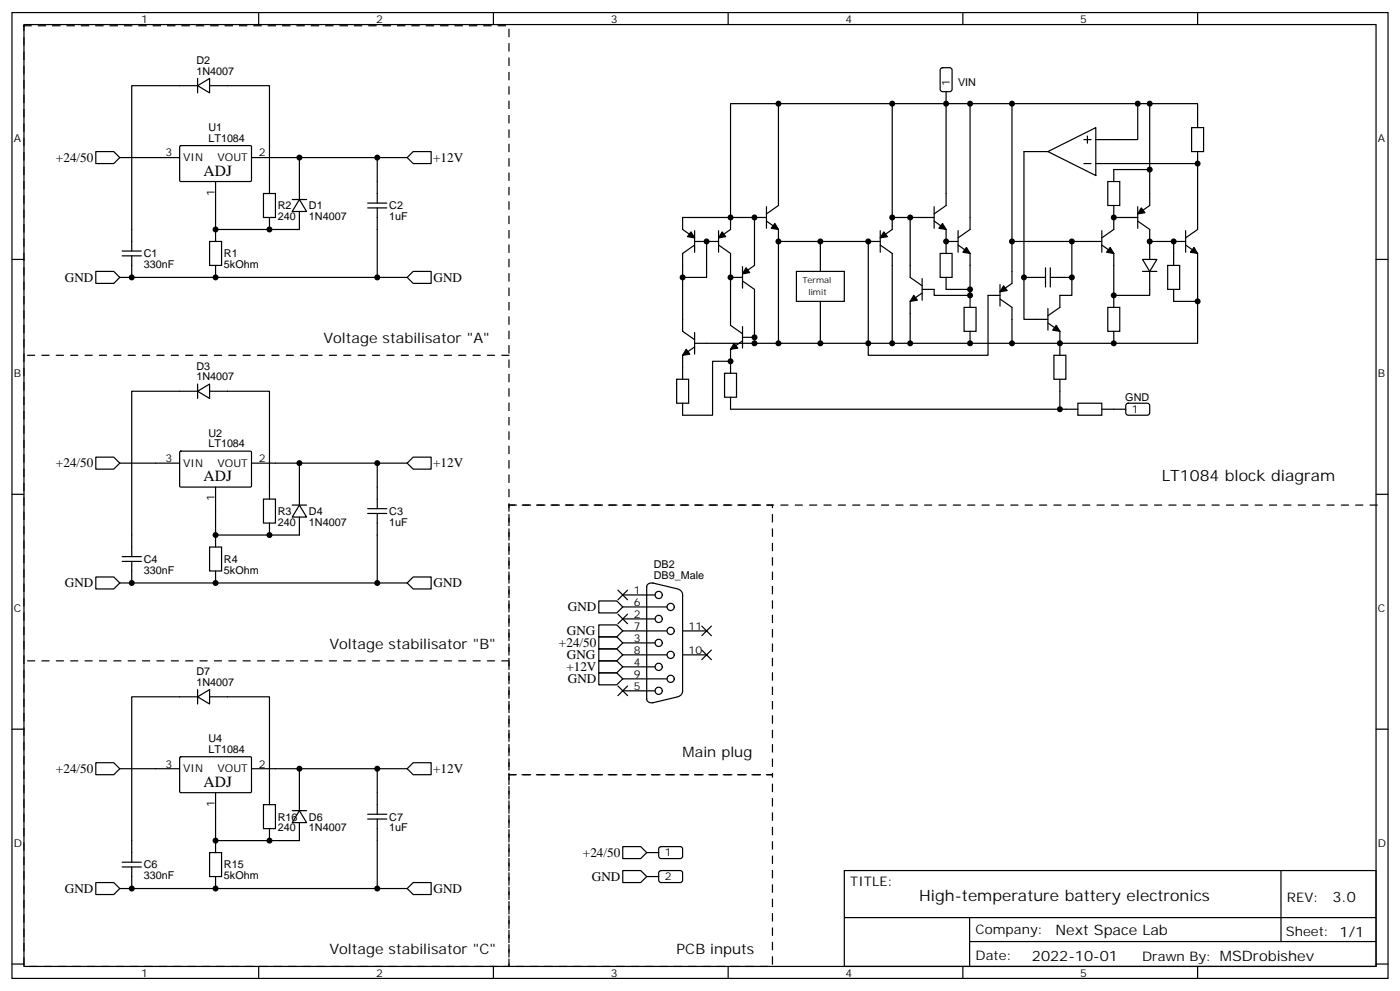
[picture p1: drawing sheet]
<svg xmlns="http://www.w3.org/2000/svg" width="412mm" height="292mm" viewBox="0 0 412 292" stroke-linecap="round" stroke-linejoin="round" font-family="sans-serif">
<g fill="none" stroke="#000" stroke-width=".35">
<path d="M3.5 3.7h405.4v284.3h-405.4zM7.1 7.2h398.2v277.3h-398.2zM76.2 3.7v3.5M145.3 3.7v3.5M214.5 3.7v3.5M283.6 3.7v3.5M352.8 3.7v3.5M58.2 25.2l3.5-2.1v4.2zM58.2 25.2h-19.4v48.7M58.2 23.1v4.2M61.7 25.2h17.7v31.8M229.3 30.5v30l-3.5 2.5"/>
<path d="M262.8 30.5v33.5h12.4M277.2 20.1l.4-.2h2.2l.6 .5 .1 5.9-.5 .6-2.4 .1-.6-.5-.1-5.9zM278.7 27v3.5h74.1v7.1M285.8 30.5v37.1l-3.6 2.4M298.1 30.5v52.9l-3.5 2.5M335.1 30.5v10.6h-12.3M338.7 30.5v30l-3.6 2.5M351 37.6h3.5v7h-3.5zM28.2 44.6h5.3l1.8 1.8-1.8 1.8h-5.3zM35.3 46.4h17.6M53 43l.3-.1h20.6l.2 .3-.1 10.1-.3 .1h-20.6l-.2-.3zM63.5 53.4v14.2h24.7v-5.3"/>
<path d="M74.1 46.4h14.1v12.3M77.6 57h3.5v7h-3.5zM86.1 58.7h4.2M88.2 58.7l2.1 3.6h-4.2zM88.2 46.4h22.9v13.4M108.3 59.8h5.6M111.1 46.4h8.8M119.9 46.4l1.8-1.8h5.3v3.6h-5.3zM308.7 44.6l14.1-7v14.1zM308.7 44.6h-7.1v49.4h7.1M319.3 48.2h2.1M319.3 41.1h2.1"/>
<path d="M320.3 40v2.2M322.8 48.2h30v19.4l-3.6 2.4M326.3 53.4h3.5v7.1h-3.5zM338.7 49.9h-10.6v3.5M352.8 44.6v3.6M3.5 76.4h3.6M28.2 79.9h5.3l1.8 1.8-1.8 1.7h-5.3zM36 75.3h5.6M36 73.9h5.6M38.8 75.3v6.4M61.7 71.1h3.6v7h-3.6zM63.5 67.6v3.5"/>
<path d="M63.5 78.1v3.6M79.4 64v3.6M108.3 61.2h5.6M111.1 61.2v20.5h-75.8M204.6 71.1h7.1M204.6 67.9v6.4M208.1 71.1v10.6h-7v-7.1l3.5-2.5M211.7 70l3.5-2.4v-3.6h7v14.1l-3.5 2.5M211.7 72.1l3.5 2.5v21.2l3.5 2.4M211.7 67.9v6.4M218.7 78.5v6.3M222.2 64h3.6"/>
<path d="M225.8 65.1l3.5 2.5v3.5M225.8 60.9v6.3M234.6 79.9h14.1v8.8h-14.1zM241.7 71.1v8.8M255.8 71.1h-26.5v30M255.8 71.1v33.5h35.2v-17.6h3.6M255.8 71.1h3.5M259.3 72.1l3.5 2.5v26.5M259.3 67.9v6.4M262.8 64v3.6l-3.5 2.4M268.1 64v17.7l3.5 2.4M275.2 63l3.5-2.5v-30h-63.5v33.5h-14.1v3.6l3.5 2.4"/>
<path d="M275.2 65.1l3.5 2.5v7M275.2 60.9v6.3M276.9 74.6h3.6v7.1h-3.6zM278.7 71.1h3.5M282.2 72.1l3.6 2.5v12.4h-10.6v-1.8h-3.6M282.2 67.9v6.4M298.1 71.1h17.6M308 78.8v5.7M309.4 78.8v5.7M324.6 71.1h-8.9v15.9h-3.5v3.5l-3.5 2.5M324.6 72.1l3.5 2.5v12.4h10.6v-7.1M324.6 67.9v6.4"/>
<path d="M328.1 64h7M328.1 60.5v7.1l-3.5 2.4M335.1 65.1l3.6 2.5v8.8M335.1 60.9v6.3M336.5 76.4h4.3l-2.1 3.5zM336.5 79.9h4.3M338.7 71.1h7v7M344 78.1h3.5v7.1h-3.5zM345.7 71.1h3.5M349.2 72.1l3.6 2.5v14.1h-7.1v-3.5M349.2 67.9v6.4M405.3 76.4h3.6"/>
<path d="M111.1 81.7h8.8M119.9 81.7l1.8-1.8h5.3v3.5h-5.3zM201.1 81.7v15.8l3.5 2.5M204.6 97.9v6.3M215.2 81.7h3.5M218.7 82.7l3.5 2.5v15.9h130.6v-12.4M218.7 99.3h3.5M218.7 96.1v6.4M241.7 88.7v12.4M271.6 86.3l-3.5 2.4v12.4M271.6 82v6.4M278.7 81.7v3.5h7.1"/>
<path d="M284 90.5h3.5v7h-3.5zM285.8 87v3.5M285.8 97.5v3.6M294.6 88l3.5 2.5v10.6M294.6 83.8v6.3M301.6 81.7h6.4M308.7 95.1l3.5 2.4v7.1M308.7 90.8v6.4M309.4 81.7h6.3M326.3 90.5h3.5v7h-3.5zM328.1 87v3.5M328.1 97.5v3.6"/>
<path d="M58.2 115.2l3.5-2.1v4.2zM58.2 115.2h-19.4v48.7M58.2 113.1v4.2M61.7 115.2h17.7v31.7M199.3 111.7h3.5v7h-3.5zM204.6 102.1l-3.5 2.5v7.1M204.6 101.1h17.6M213.4 109.9h3.6v7h-3.6zM215.2 106.4h-5.3v15.8h-8.8v-3.5M215.2 116.9v3.6h102.3M218.7 100.4l-3.5 2.4v7.1M310.4 104.6h3.6v7.1h-3.6z"/>
<path d="M312.2 111.7v8.8M317.5 118.7h7.1v3.5h-7.1zM331.8 118.9l.5-.2 5.9 .1 .5 .6-.1 2.4-.6 .4h-6l-.4-.7v-2.1zM28.2 134.6h5.3l1.8 1.7-1.8 1.8h-5.3zM35.3 136.3h17.6M53 133l.3-.2 20.6 .1 .2 .3-.1 10-.3 .2-20.6-.1-.2-.2zM74.1 136.3h14.1v12.4M88.2 136.3h22.9v13.5M111.1 136.3h8.8M119.9 136.3l1.8-1.7h5.3v3.5h-5.3zM324.6 120.5h7M3.5 145.5h3.6"/>
<path d="M63.5 143.4v14.1h24.7v-5.3M63.5 157.5v3.5M77.6 146.9h3.5v7.1h-3.5zM79.4 154v3.5M86.1 148.7h4.2M88.2 148.7l2.1 3.5h-4.2zM108.3 151.2h5.6M108.3 149.8h5.6M111.1 151.2v20.4h-75.8M405.3 145.5h3.6M28.2 169.9h5.3l1.8 1.7-1.8 1.8h-5.3zM36 165.3h5.6"/>
<path d="M36 163.9h5.6M38.8 165.3v6.3M61.7 161h3.6v7.1h-3.6zM63.5 168.1v3.5M111.1 171.6h8.8M119.9 171.6l1.8-1.7h5.3v3.5h-5.3zM176.4 176.9h5.3l1.7 1.8-1.7 1.7h-5.3zM182 173.7l2.9 2.9M183.4 175.2h9.6M183.4 178.7h13.1M184.9 173.7l-2.9 2.9M190.5 172.7v33.1"/>
<path d="M192.3 171.6l7.4 1.8M192.4 171.7a1.31 1.31 0 0 0-1.9 1.1M199.8 173.5a1.77 1.77 0 0 1 1.3 1.7v28.2a1.77 1.77 0 0 1-1.3 1.7M176.4 184h5.3l1.7 1.7-1.7 1.8h-5.3zM176.4 187.5h5.3l1.7 1.8-1.7 1.7h-5.3zM176.4 191h5.3l1.7 1.8-1.7 1.8h-5.3zM176.4 194.6h5.3l1.7 1.7-1.7 1.8h-5.3zM176.4 198.1h5.3l1.7 1.7-1.7 1.8h-5.3zM182 180.8l2.9 2.8M183.4 182.2h9.6M183.4 189.3h9.6M183.4 196.3h9.6"/>
<path d="M183.4 185.7h13.1M183.4 192.8h13.1M183.4 199.8h13.1M184.9 180.8l-2.9 2.8M201.1 185.7h7M201.1 192.8h7M206.7 184.3l2.8 2.8M206.7 191.4l2.8 2.8M209.5 184.3l-2.8 2.8M209.5 191.4l-2.8 2.8M3.5 214.7h3.6M58.2 205.1l3.5-2.1v4.3z"/>
<path d="M58.2 205.1h-19.4v48.7M58.2 203v4.3M61.7 205.1h17.7v31.8M182 202l2.9 2.8M183.4 203.4h9.6M184.9 202l-2.9 2.8M190.5 205.7a1.41 1.41 0 0 0 1.9 1.1M199.7 205.1l-7.4 1.8M405.3 214.7h3.6M28.2 224.5h5.3l1.8 1.8-1.8 1.8h-5.3zM35.3 226.3h17.6M53 223l.3-.2h20.6l.2 .3-.1 10.1-.3 .2-20.6-.1-.2-.3z"/>
<path d="M63.5 233.4v14.1h24.7v-5.3M74.1 226.3h14.1v12.4M77.6 236.9h3.5v7h-3.5zM86.1 238.7h4.2M88.2 238.7l2.1 3.5h-4.2zM88.2 226.3h22.9v13.4M108.3 239.7h5.6M111.1 226.3h8.8M119.9 226.3l1.8-1.8h5.3v3.6h-5.3zM28.2 259.8h5.3l1.8 1.8-1.8 1.7h-5.3zM36 255.2h5.6M36 253.8h5.6"/>
<path d="M38.8 255.2v6.4M61.7 251h3.6v7.1h-3.6zM63.5 247.5v3.5M63.5 258.1v3.5M79.4 243.9v3.6M108.3 241.1h5.6M111.1 241.1v20.5h-75.8M183.4 249.2h5.3l1.8 1.8-1.8 1.8h-5.3zM183.4 256.3h5.3l1.8 1.8-1.8 1.7h-5.3zM190.5 251h3.5M190.5 258.1h3.5M194.3 249.4l.4-.2 6 .1 .4 .6-.1 2.4-.6 .5-5.9-.1-.5-.6v-2.2z"/>
<path d="M194.3 256.5l.4-.2h6l.4 .7-.1 2.4-.6 .4h-5.9l-.5-.7v-2.1zM248.7 256.3h156.6v28.2h-156.6zM377.3 256.3v20.9M111.1 261.6h8.8M119.9 261.6l1.8-1.8h5.3v3.5h-5.3zM248.7 270.1h156.5M285.6 277.2h119.6M285.6 270.1v14.2M3.5 283.8h3.6M76.2 284.5v3.5M145.3 284.5v3.5M214.5 284.5v3.5"/>
<path d="M283.6 284.5v3.5M352.8 284.5v3.5M405.3 283.8h3.6"/>
<circle cx="194" cy="175.2" r="1.06"/>
<circle cx="197.6" cy="178.7" r="1.06"/>
<circle cx="194" cy="182.2" r="1.06"/>
<circle cx="194" cy="196.3" r="1.06"/>
<circle cx="194" cy="189.3" r="1.06"/>
<circle cx="197.6" cy="185.7" r="1.06"/>
<circle cx="197.6" cy="199.8" r="1.06"/>
<circle cx="197.6" cy="192.8" r="1.06"/>
<circle cx="194" cy="203.4" r="1.06"/>
</g>
<path d="M7.1 7.6h142.8v276.9h-142.8zM149.9 104.6h-142.8M149.9 148.7h77.6v79.4h-77.6zM405.7 148.7h-255.8M149.9 194.6h-142.8M149.9 228.1h77.6v56.4h-77.6z" fill="none" stroke="#000" stroke-width=".35" stroke-dasharray="2.1 2.1"/>
<g fill="#000" stroke="#000" stroke-width=".35">
<path d="M203.6 68.3l1 1.7-2.1-.3zM212.7 68.3l1.1 1.4-2.1 .3zM228.2 65.8l1.1 1.8-2.1-.4zM260.3 68.3l1.1 1.4-2.1 .3zM277.6 65.8l1.1 1.8-2.1-.4zM284.7 72.8l1.1 1.8-2.2-.3zM327 72.8l1.1 1.8-2.1-.3zM336.2 61.2l1.1 1.4-2.2 .4zM351.7 72.8l1.1 1.8-2.1-.3zM219.8 78.8l1 1.5-2.1 .3zM269.2 87l1 1.4-2.1 .3zM295.6 84.1l1.1 1.4-2.1 .4z"/>
<path d="M311.1 95.8l1.1 1.7-2.1-.3zM202.1 102.8l1.1 1.4-2.1 .4zM216.3 101.1l1 1.4-2.1 .3z"/>
</g>
<g fill="#000">
<circle cx="229.3" cy="30.5" r=".88"/>
<circle cx="262.8" cy="30.5" r=".88"/>
<circle cx="278.7" cy="30.5" r=".88"/>
<circle cx="285.8" cy="30.5" r=".88"/>
<circle cx="298.1" cy="30.5" r=".88"/>
<circle cx="335.1" cy="30.5" r=".88"/>
<circle cx="338.7" cy="30.5" r=".88"/>
<circle cx="88.2" cy="46.4" r=".88"/>
<circle cx="111.1" cy="46.4" r=".88"/>
<circle cx="338.7" cy="49.9" r=".88"/>
<circle cx="352.8" cy="48.2" r=".88"/>
<circle cx="63.5" cy="67.6" r=".88"/>
<circle cx="79.4" cy="67.6" r=".88"/>
<circle cx="208.1" cy="71.1" r=".88"/>
<circle cx="215.2" cy="64" r=".88"/>
<circle cx="222.3" cy="64" r=".88"/>
<circle cx="229.3" cy="71.1" r=".88"/>
<circle cx="241.7" cy="71.1" r=".88"/>
<circle cx="255.8" cy="71.1" r=".88"/>
<circle cx="262.8" cy="64" r=".88"/>
<circle cx="268.1" cy="64" r=".88"/>
<circle cx="278.7" cy="71.1" r=".88"/>
<circle cx="298.1" cy="71.1" r=".88"/>
<circle cx="315.7" cy="71.1" r=".88"/>
<circle cx="328.1" cy="64" r=".88"/>
<circle cx="338.7" cy="71.1" r=".88"/>
<circle cx="345.7" cy="71.1" r=".88"/>
<circle cx="38.8" cy="81.7" r=".88"/>
<circle cx="63.5" cy="81.7" r=".88"/>
<circle cx="111.1" cy="81.7" r=".88"/>
<circle cx="201.1" cy="81.7" r=".88"/>
<circle cx="215.2" cy="81.7" r=".88"/>
<circle cx="222.3" cy="99.3" r=".88"/>
<circle cx="285.8" cy="85.2" r=".88"/>
<circle cx="285.8" cy="87" r=".88"/>
<circle cx="301.6" cy="81.7" r=".88"/>
<circle cx="315.7" cy="81.7" r=".88"/>
<circle cx="328.1" cy="87" r=".88"/>
<circle cx="352.8" cy="88.7" r=".88"/>
<circle cx="215.2" cy="106.4" r=".88"/>
<circle cx="222.3" cy="101.1" r=".88"/>
<circle cx="229.3" cy="101.1" r=".88"/>
<circle cx="241.7" cy="101.1" r=".88"/>
<circle cx="255.8" cy="101.1" r=".88"/>
<circle cx="262.8" cy="101.1" r=".88"/>
<circle cx="268.1" cy="101.1" r=".88"/>
<circle cx="285.8" cy="101.1" r=".88"/>
<circle cx="298.1" cy="101.1" r=".88"/>
<circle cx="312.2" cy="101.1" r=".88"/>
<circle cx="328.1" cy="101.1" r=".88"/>
<circle cx="88.2" cy="136.3" r=".88"/>
<circle cx="111.1" cy="136.3" r=".88"/>
<circle cx="312.2" cy="120.5" r=".88"/>
<circle cx="63.5" cy="157.5" r=".88"/>
<circle cx="79.4" cy="157.5" r=".88"/>
<circle cx="38.8" cy="171.6" r=".88"/>
<circle cx="63.5" cy="171.6" r=".88"/>
<circle cx="111.1" cy="171.6" r=".88"/>
<circle cx="88.2" cy="226.3" r=".88"/>
<circle cx="111.1" cy="226.3" r=".88"/>
<circle cx="63.5" cy="247.5" r=".88"/>
<circle cx="79.4" cy="247.5" r=".88"/>
<circle cx="38.8" cy="261.6" r=".88"/>
<circle cx="63.5" cy="261.6" r=".88"/>
<circle cx="111.1" cy="261.6" r=".88"/>
</g>
<g font-size="4.6">
<text x="60" y="51.7">ADJ</text>
<text x="60" y="141.6">ADJ</text>
<text x="342.2" y="141.6">LT1084 block diagram</text>
<text x="60" y="231.6">ADJ</text>
<text x="270.8" y="265.3">High-temperature battery electronics</text>
</g>
<g font-size="4.2">
<text x="95.2" y="101.1">Voltage stabilisator &quot;A&quot;</text>
<text x="97" y="191">Voltage stabilisator &quot;B&quot;</text>
<text x="201.1" y="222.8">Main plug</text>
<text x="392.5" y="265.6">3.0</text>
<text x="310.9" y="275.1">Next Space Lab</text>
<text x="97" y="281">Voltage stabilisator &quot;C&quot;</text>
<text x="199.3" y="281">PCB inputs</text>
<text x="304" y="282.9">2022-10-01</text>
</g>
<g font-size="3.9">
<text x="16.5" y="47.7">+24/50</text>
<text x="127.6" y="47.6">+12V</text>
<text x="19.1" y="82.9">GND</text>
<text x="127.7" y="83">GND</text>
<text x="16.5" y="137.6">+24/50</text>
<text x="127.6" y="137.5">+12V</text>
<text x="19.1" y="172.9">GND</text>
<text x="127.7" y="172.9">GND</text>
<text x="167.3" y="179.9">GND</text>
<text x="164.7" y="190.5">+24/50</text>
<text x="167" y="186.9">GNG</text>
<text x="166.8" y="197.6">+12V</text>
<text x="167" y="194">GNG</text>
<text x="167.3" y="201.1">GND</text>
<text x="16.5" y="227.6">+24/50</text>
<text x="127.6" y="227.5">+12V</text>
<text x="171.7" y="252.3">+24/50</text>
<text x="19.1" y="262.9">GND</text>
<text x="127.7" y="262.9">GND</text>
<text x="174.4" y="259.3">GND</text>
<text x="250.5" y="260.9">TITLE:</text>
<text x="379.1" y="265.6">REV:</text>
<text x="287.4" y="275.1">Company:</text>
<text x="378.7" y="275.7">Sheet: 1/1</text>
<text x="287.4" y="282.8">Date:</text>
<text x="336.4" y="282.8">Drawn By: MSDrobishev</text>
</g>
<g font-size="3.2">
<text x="41.6" y="6.7">1</text>
<text x="110.8" y="6.7">2</text>
<text x="179.9" y="6.7">3</text>
<text x="249.1" y="6.7">4</text>
<text x="318.2" y="6.7">5</text>
<text x="57.9" y="22">1N4007</text>
<text x="57.9" y="18.9">D2</text>
<text x="279.8" y="25.2" transform="rotate(-90 279.8 25.2)">1</text>
<text x="282.2" y="25.2">VIN</text>
<text x="4.1" y="41.8">A</text>
<text x="61.4" y="41.7">LT1084</text>
<text x="61.4" y="38.6">U1</text>
<text x="405.9" y="41.8">A</text>
<text x="48.8" y="46">3</text>
<text x="54" y="47.4">VIN</text>
<text x="64.1" y="47.4">VOUT</text>
<text x="76.2" y="46">2</text>
<text x="63.1" y="57.6" transform="rotate(-90 63.1 57.6)">1</text>
<text x="81.8" y="64.8">240</text>
<text x="81.8" y="61.6">R2</text>
<text x="91" y="64.8">1N4007</text>
<text x="91" y="61.6">D1</text>
<text x="114.7" y="64.8">1uF</text>
<text x="114.7" y="61.6">C2</text>
<text x="42.3" y="75.8">C1</text>
<text x="66" y="75.8">R1</text>
<text x="42.3" y="78.9">330nF</text>
<text x="66" y="78.9">5kOhm</text>
<text x="4.1" y="110.9">B</text>
<text x="57.9" y="112">1N4007</text>
<text x="57.9" y="108.8">D3</text>
<text x="405.9" y="110.9">B</text>
<text x="331.5" y="118.1">GND</text>
<text x="333.4" y="121.5">1</text>
<text x="61.4" y="131.7">LT1084</text>
<text x="61.4" y="128.5">U2</text>
<text x="48.8" y="136">3</text>
<text x="54" y="137.4">VIN</text>
<text x="64.1" y="137.4">VOUT</text>
<text x="76.2" y="136">2</text>
<text x="63.1" y="147.5" transform="rotate(-90 63.1 147.5)">1</text>
<text x="81.8" y="154.8">240</text>
<text x="81.8" y="151.6">R3</text>
<text x="91" y="154.8">1N4007</text>
<text x="91" y="151.6">D4</text>
<text x="114.7" y="154.8">1uF</text>
<text x="114.7" y="151.6">C3</text>
<text x="42.3" y="165.7">C4</text>
<text x="66" y="165.7">R4</text>
<text x="192.6" y="167.2">DB2</text>
<text x="42.3" y="168.9">330nF</text>
<text x="66" y="168.9">5kOhm</text>
<text x="192.6" y="170.5">DB9_Male</text>
<text x="186.7" y="174.8">1</text>
<text x="186.7" y="178.3">6</text>
<text x="4.1" y="180.1">C</text>
<text x="186.7" y="181.9">2</text>
<text x="186.7" y="185.4">7</text>
<text x="202.8" y="185.4">11</text>
<text x="405.9" y="180.1">C</text>
<text x="186.7" y="188.9">3</text>
<text x="186.7" y="196">4</text>
<text x="186.7" y="192.4">8</text>
<text x="202.8" y="192.4">10</text>
<text x="57.9" y="202">1N4007</text>
<text x="57.9" y="198.8">D7</text>
<text x="186.7" y="203">5</text>
<text x="186.7" y="199.5">9</text>
<text x="61.4" y="221.7">LT1084</text>
<text x="61.4" y="218.5">U4</text>
<text x="48.8" y="226">3</text>
<text x="54" y="227.4">VIN</text>
<text x="64.1" y="227.4">VOUT</text>
<text x="76.2" y="226">2</text>
<text x="63.1" y="237.5" transform="rotate(-90 63.1 237.5)">1</text>
<text x="81.8" y="244.7">240</text>
<text x="81.8" y="241.6">R16</text>
<text x="91" y="244.7">1N4007</text>
<text x="91" y="241.6">D6</text>
<text x="114.7" y="244.7">1uF</text>
<text x="114.7" y="241.6">C7</text>
<text x="4.1" y="249.2">D</text>
<text x="405.9" y="249.2">D</text>
<text x="42.3" y="255.7">C6</text>
<text x="66" y="255.7">R15</text>
<text x="195.8" y="252.1">1</text>
<text x="42.3" y="258.9">330nF</text>
<text x="66" y="258.9">5kOhm</text>
<text x="195.8" y="259.1">2</text>
<text x="41.6" y="287.5">1</text>
<text x="110.8" y="287.5">2</text>
<text x="179.9" y="287.5">3</text>
<text x="249.1" y="287.5">4</text>
<text x="318.2" y="287.5">5</text>
</g>
<g font-size="2.5">
<text x="236.4" y="83.4">Termal</text>
<text x="238.1" y="87">limit</text>
</g>
</svg>
